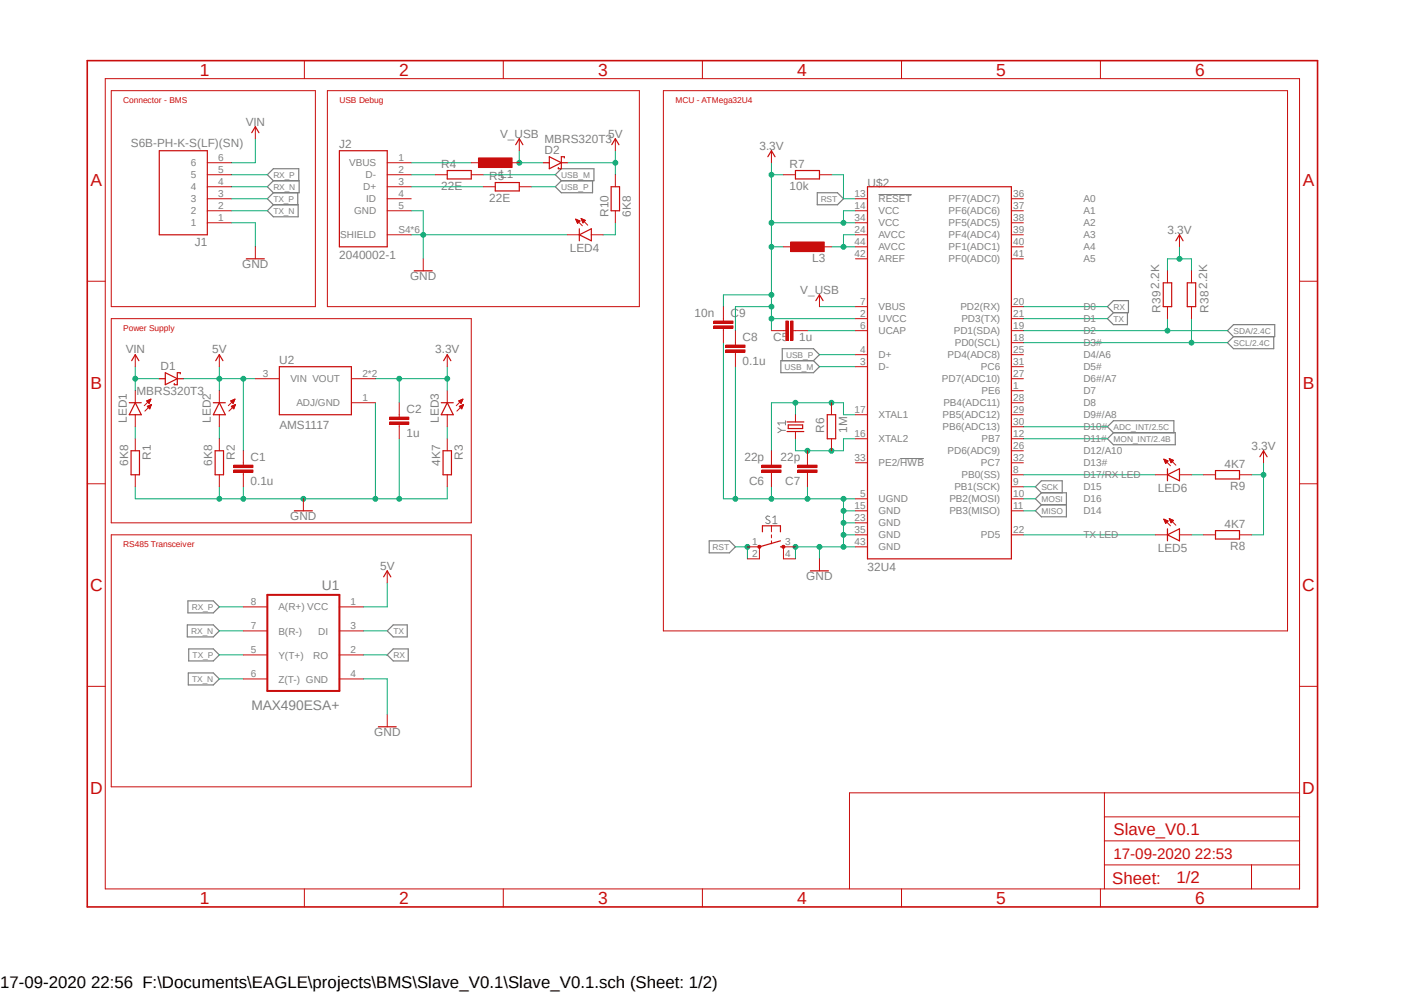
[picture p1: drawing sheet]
<svg xmlns="http://www.w3.org/2000/svg" width="297mm" height="210mm" viewBox="0 0 297 210" stroke-linecap="round" stroke-linejoin="round" font-family="sans-serif">
<path d="M17.9 12.5l261.2 179.9M279.1 12.5l-261.2 179.9" fill="none" stroke="#fff" stroke-width=".21"/>
<path d="M185.8 41.1h7.1M164.5 90.5l.8 .5M165.3 91l-.8 .5M165.3 91h.9M166.2 89.5h-1.7l.4 .4M166.2 89v.9M190.4 97h5.1M162.8 109.3l-.2-.1a.37 .37 0 0 0-.5 .1 .37 .37 0 0 0 .1 .5l.7 .4v.4a.6 .6 0 0 1-.9-.1M163.5 109.5l.5-.4v1.6M163.5 110.7h.9" fill="none" stroke="#808080" stroke-width=".21"/>
<g fill="none" stroke="#808080" stroke-width=".25">
<path d="M57.8 38.2l-1.2-1.2 1.2-1.3h5.4v2.5M57.8 38.2h5.5v2.6h-5.5M57.8 38.2l-1.2 1.3 1.2 1.3M118.7 35.7h6.9v2.5h-6.9l-1.2-1.2zM118.7 38.2l-1.2 1.3 1.2 1.3h6.6v-2.6M57.8 40.8l-1.2 1.2 1.2 1.3M57.8 43.3h5.3v2.5h-5.3l-1.2-1.2zM63 40.8v2.5M172.9 40.8h4.3l1.2 1.2-1.2 1.3h-4.3zM165.2 76.3h6.9l1.3 1.3-1.3 1.2h-6.9zM165.5 76.3v-2.6h6.6l1.3 1.3-1.3 1.3M234.3 64.9l1.2-1.3h3.2v2.5h-3.2z"/>
<path d="M235.5 66.1l-1.2 1.3 1.2 1.3h3v-2.6M260.9 68.7h8.8v2.5h-8.8l-1.2-1.3zM260.9 71.2l-1.2 1.3 1.2 1.2h8.6v-2.5M234.3 92.8l1.2-1.3h13.1v2.6h-13.1zM235.5 91.5l-1.2-1.2 1.2-1.3h12.8v2.5M150 114.4h4.3l1.3 1.3-1.3 1.2h-4.3zM220.3 104.2h5.3v5.1h-5.3l-1.3-1.3 1.3-1.2M220.3 106.8h5.3M220.3 104.2l-1.3-1.2 1.3-1.3h4.4v2.5M220.3 104.2l-1.3 1.3 1.3 1.3M39.6 132.2h5.5l1.3 1.2-1.3 1.3h-5.5zM39.8 127.1h5.3l1.3 1.3-1.3 1.2h-5.3z"/>
<path d="M39.9 137.2h5.2l1.3 1.3-1.3 1.3h-5.2zM83.2 132.2h2.9v2.5h-2.9l-1.3-1.3zM83.2 137.2h3.2v2.6h-3.2l-1.3-1.3zM39.8 142.3h5.3l1.3 1.3-1.3 1.3h-5.3z"/>
</g>
<path d="M54 29.3v5.1h-5.1M28.6 77.6v5M28.6 80.1h5.1" fill="none" stroke="#0dab76" stroke-width=".21"/>
<circle cx="28.6" cy="80.1" r=".51" fill="#0dab76"/>
<g fill="none" stroke="#0dab76" stroke-width=".21">
<path d="M48.9 47.1h5.1v5.1M28.6 103v2.5h22.9v-2.5M46.4 103v2.5M76.9 143.6h5v7.6"/>
<circle cx="28.6" cy="80.1" r=".51"/>
</g>
<circle cx="46.4" cy="105.5" r=".51" fill="#0dab76"/>
<g fill="none" stroke="#0dab76" stroke-width=".21">
<path d="M79.4 85.2v20.3h-15.2"/>
<circle cx="46.4" cy="105.5" r=".51"/>
</g>
<circle cx="51.5" cy="105.5" r=".51" fill="#0dab76"/>
<g fill="none" stroke="#0dab76" stroke-width=".21">
<path d="M84.5 92.8v12.7h-5.1M51.5 105.5h12.7"/>
<circle cx="51.5" cy="105.5" r=".51"/>
</g>
<circle cx="79.4" cy="105.5" r=".51" fill="#0dab76"/>
<g fill="none" stroke="#0dab76" stroke-width=".21">
<path d="M94.6 103v2.5h-10.1"/>
<circle cx="79.4" cy="105.5" r=".51"/>
</g>
<circle cx="84.5" cy="105.5" r=".51" fill="#0dab76"/>
<circle cx="84.5" cy="105.5" r=".51" fill="none" stroke="#0dab76" stroke-width=".21"/>
<circle cx="64.2" cy="105.5" r=".51" fill="#0dab76"/>
<g fill="none" stroke="#0dab76" stroke-width=".21">
<path d="M87 44.6h2.5v10.1M87 49.7h2.5"/>
<circle cx="64.2" cy="105.5" r=".51"/>
</g>
<circle cx="89.5" cy="49.7" r=".51" fill="#0dab76"/>
<g fill="none" stroke="#0dab76" stroke-width=".21">
<path d="M89.5 49.7h30.5M173.4 115.7v2.5M178.4 113.1h2.6M181 105.5h-2.6v10.2h2.6"/>
<circle cx="89.5" cy="49.7" r=".51"/>
</g>
<circle cx="178.4" cy="113.1" r=".51" fill="#0dab76"/>
<g fill="none" stroke="#0dab76" stroke-width=".21">
<path d="M178.4 110.6h2.6"/>
<circle cx="178.4" cy="113.1" r=".51"/>
</g>
<circle cx="178.4" cy="110.6" r=".51" fill="#0dab76"/>
<g fill="none" stroke="#0dab76" stroke-width=".21">
<path d="M178.4 108h2.6"/>
<circle cx="178.4" cy="110.6" r=".51"/>
</g>
<circle cx="178.4" cy="108" r=".51" fill="#0dab76"/>
<g fill="none" stroke="#0dab76" stroke-width=".21">
<path d="M163.2 103v2.5h7.6"/>
<circle cx="178.4" cy="108" r=".51"/>
</g>
<circle cx="178.4" cy="105.5" r=".51" fill="#0dab76"/>
<g fill="none" stroke="#0dab76" stroke-width=".21">
<path d="M170.8 103v2.5h7.6"/>
<circle cx="178.4" cy="105.5" r=".51"/>
</g>
<circle cx="170.8" cy="105.5" r=".51" fill="#0dab76"/>
<g fill="none" stroke="#0dab76" stroke-width=".21">
<path d="M155.6 77.6v27.9h7.6"/>
<circle cx="170.8" cy="105.5" r=".51"/>
</g>
<circle cx="163.2" cy="105.5" r=".51" fill="#0dab76"/>
<g fill="none" stroke="#0dab76" stroke-width=".21">
<path d="M153 105.5h2.6"/>
<circle cx="163.2" cy="105.5" r=".51"/>
</g>
<circle cx="155.6" cy="105.5" r=".51" fill="#0dab76"/>
<g fill="none" stroke="#0dab76" stroke-width=".21">
<path d="M153 72.5v33M173.4 115.7h5"/>
<circle cx="155.6" cy="105.5" r=".51"/>
</g>
<circle cx="178.4" cy="115.7" r=".51" fill="#0dab76"/>
<g fill="none" stroke="#0dab76" stroke-width=".21">
<path d="M173.4 115.7h-5.1v2.5"/>
<circle cx="178.4" cy="115.7" r=".51"/>
</g>
<circle cx="168.3" cy="115.7" r=".51" fill="#0dab76"/>
<circle cx="168.3" cy="115.7" r=".51" fill="none" stroke="#0dab76" stroke-width=".21"/>
<circle cx="173.4" cy="115.7" r=".51" fill="#0dab76"/>
<g fill="none" stroke="#0dab76" stroke-width=".21">
<path d="M48.9 37h7.7M48.9 39.5h7.7M48.9 42h7.7M46.4 77.6v5M216.5 64.9h17.8M216.5 67.4h17.8M38.8 80.1h7.6M46.4 128.4h5.1M46.4 133.4h5.1M46.4 138.5h5.1M76.9 133.4h5M76.9 138.5h5"/>
<path d="M81.9 123.3v5.1h-5"/>
<circle cx="173.4" cy="115.7" r=".51"/>
</g>
<circle cx="46.4" cy="80.1" r=".51" fill="#0dab76"/>
<g fill="none" stroke="#0dab76" stroke-width=".21">
<path d="M46.4 80.1h7.6M51.5 80.1v15.2"/>
<circle cx="46.4" cy="80.1" r=".51"/>
</g>
<circle cx="51.5" cy="80.1" r=".51" fill="#0dab76"/>
<g fill="none" stroke="#0dab76" stroke-width=".21">
<path d="M120 34.4h10.2M130.2 31.9v5.1"/>
<circle cx="51.5" cy="80.1" r=".51"/>
</g>
<circle cx="130.2" cy="34.4" r=".51" fill="#0dab76"/>
<g fill="none" stroke="#0dab76" stroke-width=".21">
<path d="M48.9 44.6h7.7M28.6 90.3v2.5M46.4 90.3v2.5M79.4 80.1h15.2M84.5 80.1v5.1M46.4 143.6h5.1"/>
<circle cx="130.2" cy="34.4" r=".51"/>
</g>
<circle cx="84.5" cy="80.1" r=".51" fill="#0dab76"/>
<g fill="none" stroke="#0dab76" stroke-width=".21">
<path d="M94.6 77.6v5"/>
<circle cx="84.5" cy="80.1" r=".51"/>
</g>
<circle cx="94.6" cy="80.1" r=".51" fill="#0dab76"/>
<g fill="none" stroke="#0dab76" stroke-width=".21">
<path d="M163.2 34.4v2.6h2.5M181 47.1h-17.8v5.1h2.5M181 44.6h-2.6v2.5"/>
<circle cx="94.6" cy="80.1" r=".51"/>
</g>
<circle cx="178.4" cy="47.1" r=".51" fill="#0dab76"/>
<g fill="none" stroke="#0dab76" stroke-width=".21">
<path d="M163.2 67.4h17.8"/>
<circle cx="178.4" cy="47.1" r=".51"/>
</g>
<circle cx="163.2" cy="52.2" r=".51" fill="#0dab76"/>
<g fill="none" stroke="#0dab76" stroke-width=".21">
<path d="M163.2 37v10.1M163.2 52.2v15.2"/>
<circle cx="163.2" cy="52.2" r=".51"/>
</g>
<circle cx="163.2" cy="47.1" r=".51" fill="#0dab76"/>
<circle cx="163.2" cy="47.1" r=".51" fill="none" stroke="#0dab76" stroke-width=".21"/>
<circle cx="163.2" cy="37" r=".51" fill="#0dab76"/>
<g fill="none" stroke="#0dab76" stroke-width=".21">
<path d="M163.2 67.4v2.5"/>
<circle cx="163.2" cy="37" r=".51"/>
</g>
<circle cx="163.2" cy="67.4" r=".51" fill="#0dab76"/>
<g fill="none" stroke="#0dab76" stroke-width=".21">
<path d="M163.2 62.4h-10.2v2.5"/>
<circle cx="163.2" cy="67.4" r=".51"/>
</g>
<circle cx="163.2" cy="62.4" r=".51" fill="#0dab76"/>
<g fill="none" stroke="#0dab76" stroke-width=".21">
<path d="M163.2 64.9h-7.6v5"/>
<circle cx="163.2" cy="62.4" r=".51"/>
</g>
<circle cx="163.2" cy="64.9" r=".51" fill="#0dab76"/>
<g fill="none" stroke="#0dab76" stroke-width=".21">
<path d="M267.3 97.9v15.2h-2.5M264.8 100.4h2.5"/>
<circle cx="163.2" cy="64.9" r=".51"/>
</g>
<circle cx="267.3" cy="100.4" r=".51" fill="#0dab76"/>
<g fill="none" stroke="#0dab76" stroke-width=".21">
<path d="M247 57.3v-2.6h5.1v2.6M249.5 52.2v2.5"/>
<circle cx="267.3" cy="100.4" r=".51"/>
</g>
<circle cx="249.5" cy="54.7" r=".51" fill="#0dab76"/>
<g fill="none" stroke="#0dab76" stroke-width=".21">
<path d="M87 39.5h15.2M87 37h5.1M109.9 31.9v2.5M94.6 90.3v2.5"/>
<circle cx="249.5" cy="54.7" r=".51"/>
</g>
<circle cx="109.9" cy="34.4" r=".51" fill="#0dab76"/>
<g fill="none" stroke="#0dab76" stroke-width=".21">
<path d="M87 34.4h12.7M102.2 37h15.3M109.9 34.4h5M112.4 39.5h5.1M175.9 52.2h5.1M181 49.7h-2.6v2.5M173.4 64.9h7.6M173.4 77.6h7.6M173.4 75h7.6"/>
<circle cx="109.9" cy="34.4" r=".51"/>
</g>
<circle cx="178.4" cy="52.2" r=".51" fill="#0dab76"/>
<g fill="none" stroke="#0dab76" stroke-width=".21">
<path d="M170.8 69.9h10.2M168.3 87.7v-2.5h10.1v2.5h2.6"/>
<circle cx="178.4" cy="52.2" r=".51"/>
</g>
<circle cx="175.9" cy="85.2" r=".51" fill="#0dab76"/>
<g fill="none" stroke="#0dab76" stroke-width=".21">
<path d="M168.3 85.2h-5.1v10.1"/>
<circle cx="175.9" cy="85.2" r=".51"/>
</g>
<circle cx="168.3" cy="85.2" r=".51" fill="#0dab76"/>
<g fill="none" stroke="#0dab76" stroke-width=".21">
<path d="M181 92.8h-2.6v2.5h-7.6"/>
<circle cx="168.3" cy="85.2" r=".51"/>
</g>
<circle cx="175.9" cy="95.3" r=".51" fill="#0dab76"/>
<g fill="none" stroke="#0dab76" stroke-width=".21">
<path d="M168.3 95.3h2.5"/>
<circle cx="175.9" cy="95.3" r=".51"/>
</g>
<circle cx="170.8" cy="95.3" r=".51" fill="#0dab76"/>
<g fill="none" stroke="#0dab76" stroke-width=".21">
<path d="M175.9 37h2.5v5h2.6M168.3 92.8v2.5M155.6 115.7h2.5v2.5"/>
<circle cx="170.8" cy="95.3" r=".51"/>
</g>
<circle cx="158.1" cy="115.7" r=".51" fill="#0dab76"/>
<g fill="none" stroke="#0dab76" stroke-width=".21">
<path d="M130.2 47.1v2.6h-2.6M216.5 69.9h43.2M247 67.4v2.5M216.5 108h2.5M216.5 103h2.5M216.5 105.5h2.5M216.5 113.1h27.9M216.5 100.4h27.9M252.1 113.1h2.5M252.1 100.4h2.5"/>
<circle cx="158.1" cy="115.7" r=".51"/>
</g>
<circle cx="247" cy="69.9" r=".51" fill="#0dab76"/>
<g fill="none" stroke="#0dab76" stroke-width=".21">
<path d="M216.5 72.5h43.2M252.1 67.4v5.1"/>
<circle cx="247" cy="69.9" r=".51"/>
</g>
<circle cx="252" cy="72.5" r=".51" fill="#0dab76"/>
<g fill="none" stroke="#0dab76" stroke-width=".21">
<path d="M216.5 90.3h17.8M216.5 92.8h17.8"/>
<circle cx="252" cy="72.5" r=".51"/>
</g>
<g fill="none" stroke="#c90d0c" stroke-width=".21">
<path d="M22.3 16.6h252.6v171.4h-252.6zM23.5 19.2h43.2v45.7h-43.2zM64.4 12.8v3.8M69.3 19.2h66v45.7h-66zM106.5 12.8v3.8M140.3 19.2h132.1v114.2h-132.1zM148.6 12.8v3.8M190.7 12.8v3.8M232.8 12.8v3.8M43.9 39.5h5M43.9 37h5M43.9 34.4h5"/>
<path d="M54 26.8v2.5M18.5 59.5h3.8M43.9 47.1h5M43.9 44.6h5M43.9 42h5M54 52.2v2.5M274.9 59.5h3.8M23.5 67.4h76.2v43.2h-76.2zM28.6 75v2.6M46.4 75v2.6M28.6 82.6v2.6M28.6 87.7v2.6"/>
<path d="M28.6 92.8v2.5M31.1 84.8h.6M31.2 84.9h.5M31.2 86h.6M31.2 85.9h.7M31.2 85h.5M31.3 86.1h.5M31.3 85.1h.3M31.3 84.7h.5M31.4 86.2h.4M31.4 85.8h.5M31.4 85.2h.2"/>
<path d="M31.5 86.3h.2M31.5 84.6h.3M31.6 86.4h.1M31.6 85.7h.4M31.7 84.5h.2M31.8 85.6h.2M31.9 84.4l-1.4 1.4M31.9 84.4l-.4 .9M31.9 84.4l-.9 .4 .6 .5M32 85.6l-1.4 1.4M32 85.6l-.3 .8M32 85.6l-.8 .3 .5 .6"/>
<path d="M46.4 82.6v2.6M46.4 87.7v2.6M46.4 92.8v2.5M48.9 84.8h.6M48.9 84.9h.6M49 86h.6M49 85.9h.7M49 85h.4M49.1 86.1h.5M49.1 85.1h.3M49.1 84.7h.5M49.1 86.2h.4"/>
<path d="M49.2 85.8h.5M49.2 85.2h.2M49.2 86.3h.3M49.3 85.3h.1M49.3 84.6h.3M49.4 86.4h.1M49.4 85.7h.3M49.5 84.5h.2M49.6 85.6h.2M49.7 84.4l-1.4 1.4M49.7 84.4l-.4 .9M49.7 84.4l-.9 .4 .5 .5"/>
<path d="M49.8 85.6l-1.4 1.4M49.8 85.6l-.4 .8M49.8 85.6l-.9 .3 .6 .6M51.5 97.9v.5M51.5 99.9v.5M54 80.1h5.1M74.3 85.2h5.1M74.3 80.1h5.1M18.5 102.3h3.8M23.5 113.1h76.2v53.3h-76.2zM28.6 100.4v2.6M46.4 100.4v2.6"/>
<path d="M274.9 102.3h3.8M51.5 133.4h5.1M51.5 128.4h5.1M51.5 138.5h5.1M71.8 133.4h5.1M71.8 128.4h5.1M71.8 138.5h5.1M81.9 120.7v2.6M18.5 145.2h3.8M51.5 143.6h5.1M71.8 143.6h5.1M81.9 151.2v2.5"/>
<path d="M274.9 145.2h3.8M233.6 167.7v20.3M233.6 177.8h41.3M233.6 172.8h41.3M274.9 167.7h-95.2v20.3M64.4 188v3.8M106.5 188v3.8M148.6 188v3.8M190.7 188v3.8M232.8 188v3.8M233.6 182.9h41.3M264.8 182.9v5.1"/>
</g>
<path d="M18.5 12.8h260.2v179h-260.2z" fill="none" stroke="#c90d0c" stroke-width=".34"/>
<g fill="none" stroke="#c90d0c" stroke-width=".25">
<path d="M33.7 31.9h10.2v17.8h-10.2zM53.3 28.1l.7-1.3 .8 1.3M52.1 54.7h3.8M27.9 76.3l.7-1.3 .8 1.3M35 78.8l2.5 1.3-2.5 1.3zM38.1 79.1v-.3h-.6v2.6h-.6v-.3M45.6 76.3l.8-1.3 .8 1.3M59.1 77.6h15.2v10.1h-15.2zM27.3 85.2h2.6M27.7 95.3h1.8v5.1h-1.8zM28.6 85.2l1.3 2.5h-2.6zM33.7 80.1h1.3"/>
<path d="M37.5 80.1h1.3M45.1 85.2h2.6M45.5 95.3h1.8v5.1h-1.8zM46.4 85.2l1.3 2.5h-2.6zM81.2 122l.7-1.3 .8 1.3M80.1 153.7h3.7"/>
</g>
<path d="M56.6 125.8h15.2v20.3h-15.2z" fill="none" stroke="#c90d0c" stroke-width=".42"/>
<path d="M49.4 99.4h4.1v.5h-4.1z" fill-rule="evenodd" fill="#c90d0c"/>
<path d="M49.4 99.4h4.1v.5h-4.1z" fill="none" stroke="#c90d0c" stroke-width=".21"/>
<path d="M49.4 98.4h4.1v.5h-4.1z" fill-rule="evenodd" fill="#c90d0c"/>
<path d="M49.4 98.4h4.1v.5h-4.1zM51.5 95.3v2.6M84.5 87.7v.5M84.5 89.7v.6M51.5 100.4v2.6" fill="none" stroke="#c90d0c" stroke-width=".21"/>
<path d="M82.4 89.2h4.1v.5h-4.1z" fill-rule="evenodd" fill="#c90d0c"/>
<path d="M82.4 89.2h4.1v.5h-4.1z" fill="none" stroke="#c90d0c" stroke-width=".21"/>
<path d="M82.4 88.2h4.1v.5h-4.1z" fill-rule="evenodd" fill="#c90d0c"/>
<g fill="none" stroke="#c90d0c" stroke-width=".21">
<path d="M81.9 34.4h5.1M81.9 37h5.1M81.9 39.5h5.1M92.1 37h2.5M99.7 37h2.5M102.2 39.5h2.6M109.9 39.5h2.5M109.9 29.3v2.6M81.9 42h5.1M81.9 44.6h5.1M81.9 49.7h5.1M89.5 54.7v2.6"/>
<path d="M181 42h2.5M181 44.6h2.5M181 49.7h2.5M181 54.7h2.5M181 52.2h2.5M181 47.1h2.5M214 42h2.5M214 44.6h2.5M214 49.7h2.5M214 54.7h2.5M214 52.2h2.5M214 47.1h2.5"/>
<path d="M94.6 75v2.6M181 75h2.5M181 77.6h2.5M181 69.9h2.5M181 64.9h2.5M181 67.4h2.5M214 75h2.5M214 77.6h2.5M214 72.5h2.5M214 69.9h2.5M214 64.9h2.5M214 67.4h2.5"/>
<path d="M82.4 88.2h4.1v.5h-4.1zM84.5 85.2v2.5M84.5 90.3v2.5M94.6 82.6v2.6M94.6 87.7v2.6M94.6 92.8v2.5M97.1 84.8h.6M97.2 85.9l.8-.3-.3 .8zM97.2 84.8h.6M97.2 84.9h.5M97.2 86h.7M97.2 85.9h.7"/>
<path d="M97.3 85h.4M97.3 86.1h.5M97.4 85.1h.2M97.4 84.7h.4M97.4 86.2h.4M97.5 85.8h.5M97.5 85.2h.1M97.5 86.3h.2M97.5 85.3h.1M97.5 84.6h.4M97.6 86.4h.1M97.7 85.7h.3"/>
<path d="M97.7 84.5h.2M97.9 85.6h.1M97.9 84.4l-1.4 1.4M97.9 84.4l-.4 .9M97.9 84.4l-.9 .4 .5 .5M98 85.6l-1.4 1.4M181 87.7h2.5M181 92.8h2.5M181 97.9h2.5M214 85.2h2.5M214 87.7h2.5M214 90.3h2.5"/>
<path d="M214 92.8h2.5M214 97.9h2.5M214 95.3h2.5M214 80.1h2.5M214 82.6h2.5M64.2 105.5v2.5M94.6 100.4v2.6M181 108h2.5M181 110.6h2.5M181 113.1h2.5M181 115.7h2.5M181 105.5h2.5"/>
<path d="M214 108h2.5M214 113.1h2.5M214 100.4h2.5M214 103h2.5M214 105.5h2.5"/>
</g>
<path d="M71.8 31.9h10.1v20.3h-10.1zM94.6 36.1h5.1v1.7h-5.1zM104.8 38.6h5.1v1.8h-5.1zM109.1 30.6l.8-1.3 .7 1.3M183.5 39.5h30.5v78.7h-30.5zM87.6 57.3h3.8M93.9 76.3l.7-1.3 .8 1.3M93.3 85.2h2.6M93.7 95.3h1.8v5.1h-1.8zM94.6 85.2l1.3 2.5h-2.6zM62.3 108h3.8" fill="none" stroke="#c90d0c" stroke-width=".25"/>
<path d="M101.2 33.4h7.1v2h-7.1z" fill-rule="evenodd" fill="#c90d0c"/>
<path d="M99.7 34.4h2.5M101.2 33.4h7.1v2h-7.1zM107.3 34.4h2.6M173.4 62.4v2.5" fill="none" stroke="#c90d0c" stroke-width=".21"/>
<path d="M172.6 63.6l.8-1.2 .7 1.2" fill="none" stroke="#c90d0c" stroke-width=".25"/>
<path d="M167.3 51.2h7.1v2h-7.1z" fill-rule="evenodd" fill="#c90d0c"/>
<path d="M165.7 52.2h2.6M167.3 51.2h7.1v2h-7.1zM173.4 52.2h2.5M165.7 69.9h.5M167.8 69.9h.5" fill="none" stroke="#c90d0c" stroke-width=".21"/>
<path d="M167.3 67.9h.5v4.1h-.5z" fill-rule="evenodd" fill="#c90d0c"/>
<path d="M167.3 67.9h.5v4.1h-.5z" fill="none" stroke="#c90d0c" stroke-width=".21"/>
<path d="M166.2 67.9h.6v4.1h-.6z" fill-rule="evenodd" fill="#c90d0c"/>
<path d="M163.2 69.9h2.5M166.2 67.9h.6v4.1h-.6zM168.3 69.9h2.5M163.2 97.9v.5M163.2 99.9v.5M168.3 87.7v1.5M168.3 91.3v1.5" fill="none" stroke="#c90d0c" stroke-width=".21"/>
<path d="M166.5 89.2h3.6M166.5 91.3h3.6M166.8 89.9h3v.7h-3z" fill="none" stroke="#c90d0c" stroke-width=".25"/>
<path d="M161.2 98.4h4v.5h-4z" fill-rule="evenodd" fill="#c90d0c"/>
<path d="M161.2 98.4h4v.5h-4z" fill="none" stroke="#c90d0c" stroke-width=".21"/>
<path d="M161.2 99.4h4v.5h-4z" fill-rule="evenodd" fill="#c90d0c"/>
<path d="M161.2 99.4h4v.5h-4zM163.2 95.3v2.6M170.8 97.9v.5M170.8 99.9v.5M163.2 100.4v2.6" fill="none" stroke="#c90d0c" stroke-width=".21"/>
<path d="M168.8 98.4h4v.5h-4z" fill-rule="evenodd" fill="#c90d0c"/>
<path d="M168.8 98.4h4v.5h-4z" fill="none" stroke="#c90d0c" stroke-width=".21"/>
<path d="M168.8 99.4h4v.5h-4z" fill-rule="evenodd" fill="#c90d0c"/>
<path d="M165.7 37h2.6M173.4 37h2.5M155.6 72.5v.5M155.6 74.5v.5M168.8 99.4h4v.5h-4zM170.8 95.3v2.6M175.9 85.2v2.5M175.9 92.8v2.5M170.8 100.4v2.6" fill="none" stroke="#c90d0c" stroke-width=".21"/>
<path d="M168.3 36.1h5.1v1.7h-5.1zM175 87.7h1.8v5.1h-1.8z" fill="none" stroke="#c90d0c" stroke-width=".25"/>
<path d="M153.5 74h4.1v.5h-4.1z" fill-rule="evenodd" fill="#c90d0c"/>
<path d="M153.5 74h4.1v.5h-4.1z" fill="none" stroke="#c90d0c" stroke-width=".21"/>
<path d="M153.5 73h4.1v.5h-4.1z" fill-rule="evenodd" fill="#c90d0c"/>
<path d="M153 67.4v.5M153 69.4v.5M153.5 73h4.1v.5h-4.1zM155.6 69.9v2.6M155.6 75v2.6" fill="none" stroke="#c90d0c" stroke-width=".21"/>
<path d="M151 68.9h4.1v.5h-4.1z" fill-rule="evenodd" fill="#c90d0c"/>
<path d="M151 68.9h4.1v.5h-4.1z" fill="none" stroke="#c90d0c" stroke-width=".21"/>
<path d="M151 67.9h4.1v.5h-4.1z" fill-rule="evenodd" fill="#c90d0c"/>
<path d="M151 67.9h4.1v.5h-4.1zM153 64.9v2.5M153 69.9v2.6M160.7 115.7v2.5M163.2 111.2v1.3M163.2 113.1v.6M163.2 114.4v.6M165.7 115.7v2.5M173.4 118.2v2.5" fill="none" stroke="#c90d0c" stroke-width=".21"/>
<path d="M161.3 112.5v-1.3h3.8v1.3M165.1 115.7h.6M165.1 114.4l-4.4 1.3M171.4 120.7h3.9" fill="none" stroke="#c90d0c" stroke-width=".25"/>
<path d="M160.4 115.4h.5l.1 .3-.1 .2-.2 .1-.3-.1z" fill-rule="evenodd" fill="#c90d0c"/>
<path d="M160.4 115.4h.5l.1 .3-.1 .2-.2 .1-.3-.1z" fill="none" stroke="#c90d0c" stroke-width=".21"/>
<path d="M165.5 115.4h.4l.2 .3-.2 .2-.2 .1-.2-.1z" fill-rule="evenodd" fill="#c90d0c"/>
<g fill="none" stroke="#c90d0c" stroke-width=".21">
<path d="M130.2 29.3v2.6M130.2 37v2.5M163.2 31.9v2.5M120 49.7h2.6M121.8 46.4l1.4 1.4M121.8 46.4l.9 .3M121.8 46.4l.4 .8M121.8 46.4h.1M121.9 46.6h.4M121.9 46.5h.2M121.9 46.7h.6M122 46.7h.7"/>
<path d="M122 46.8h.6M122 46.9h.5M122.1 47h.3M122.1 47.1h.2M122.2 47.2h.1M122.7 46.7l-.5 .5M122.9 46.2l1.4 1.4M122.9 46.2l.9 .4-.5 .5M122.9 46.2l.4 .9M123 46.3h.1M123 46.4h.4M123.1 46.5h.4"/>
<path d="M123.1 46.6h.6M123.1 46.7h.6M123.1 46.7h.7M123.2 46.8h.4M123.2 46.9h.3M123.3 47h.1M123.3 47.1l.1 .1M125.1 49.7h2.5M130.2 44.6v2.5M247 57.3v2.5M249.5 49.7v2.5M252.1 57.3v2.5"/>
<path d="M247 64.9v2.5M252.1 64.9v2.5M246.2 97.1l1.4 1.4M246.2 97.1l.9 .4-.5 .5M246.2 97.1l.4 .9M246.3 97.2h.1M246.3 97.3h.3M246.3 97.4h.5M246.4 97.5h.6M246.4 97.5h.7M246.5 97.7h.4M246.5 97.7h.5"/>
<path d="M246.5 97.8h.3M246.5 97.9h.2M246.6 98h.1M247.4 97l1.4 1.4M247.4 97l.8 .4M247.4 97l.3 .9 .5-.5M247.4 97.1h.2M247.4 97h.1M247.4 97.2h.5M247.5 97.3h.6M247.5 97.4h.7M247.6 97.5h.6"/>
<path d="M247.6 97.5h.5M247.6 97.7h.4M247.7 97.7h.2M247.7 97.8h.1M267.3 95.3v2.6M158.1 115.7h2.6M158.1 118.2h2.6M165.5 115.4h.4l.2 .3-.2 .2-.2 .1-.2-.1zM165.7 115.7h2.6M165.7 118.2h2.6M244.4 113.1h2.6M244.4 100.4h2.6"/>
<path d="M246.2 109.8l1.4 1.4M246.2 109.8l.9 .4-.5 .5zM246.3 109.9h.1M246.3 110h.3M246.3 110.1h.5M246.4 110.2h.7M246.4 110.3h.7M246.5 110.4h.4M246.5 110.5h.3M246.5 110.4h.3M246.5 110.6h.2M247.4 109.7l1.4 1.4"/>
<path d="M247.4 109.7l.8 .4M247.4 109.7l.3 .9 .5-.5M247.4 109.7h.1M247.4 109.9h.5M247.4 109.8h.2M247.5 110h.6M247.5 110.1h.7M247.6 110.2h.6M247.6 110.3h.5M247.6 110.4h.3M247.7 110.4h.2M247.7 110.5h.1"/>
<path d="M249.5 113.1h2.6M249.5 100.4h2.6M254.6 113.1h2.5M254.6 100.4h2.5M262.2 113.1h2.6M262.2 100.4h2.6"/>
</g>
<g fill="none" stroke="#c90d0c" stroke-width=".25">
<path d="M114.9 34.4h1.3M116.2 33.1l2.5 1.3-2.5 1.3zM118.7 34.4h1.3M119.4 33.4v-.3h-.7v2.6h-.6v-.3M129.3 39.5h1.8v5.1h-1.8zM129.4 30.6l.8-1.3 .7 1.3M162.4 33.1l.8-1.2 .8 1.2M122.6 49.7l2.5-1.3v2.5zM122.6 48.4v2.5M246.1 59.8h1.8v5.1h-1.8zM248.8 50.9l.7-1.2 .8 1.2M251.2 59.8h1.7v5.1h-1.7z"/>
<path d="M247 99.1v2.6M257.1 99.5h5.1v1.8h-5.1zM266.5 96.6l.8-1.3 .8 1.3M247 113.1l2.5-1.3v2.6zM247 111.8v2.6M247 100.4l2.5-1.3v2.6zM257.1 112.2h5.1v1.8h-5.1z"/>
</g>
<g font-size="3.7" fill="#c90d0c">
<text x="42.3" y="16">1</text>
<text x="84.4" y="16">2</text>
<text x="126.5" y="16">3</text>
<text x="168.6" y="16">4</text>
<text x="210.7" y="16">5</text>
<text x="252.9" y="16">6</text>
<text x="19.1" y="39.4">A</text>
<text x="275.6" y="39.4">A</text>
<text x="19.1" y="82.2">B</text>
<text x="275.6" y="82.2">B</text>
<text x="19" y="125.1">C</text>
<text x="275.5" y="125.1">C</text>
<text x="19" y="167.9">D</text>
<text x="275.5" y="167.9">D</text>
<text x="42.3" y="191.2">1</text>
<text x="84.4" y="191.2">2</text>
<text x="126.5" y="191.2">3</text>
<text x="168.6" y="191.2">4</text>
<text x="210.7" y="191.2">5</text>
<text x="252.9" y="191.2">6</text>
</g>
<g font-size="3.6" fill="#c90d0c">
<text x="235.5" y="176.6">Slave_V0.1</text>
<text x="235.3" y="186.9">Sheet:</text>
<text x="248.9" y="186.7">1/2</text>
</g>
<text font-size="3.6" x="0" y="208.9">17-09-2020 22:56 F:\Documents\EAGLE\projects\BMS\Slave_V0.1\Slave_V0.1.sch (Sheet: 1/2)</text>
<text font-size="3.2" fill="#c90d0c" x="235.5" y="181.7">17-09-2020 22:53</text>
<g font-size="2.9" fill="#808080">
<text x="68.1" y="124.8">U1</text>
<text x="53.2" y="150.1">MAX490ESA+</text>
</g>
<g font-size="2.5" fill="#808080">
<text x="52" y="26.5">VIN</text>
<text x="105.8" y="29.1">V_USB</text>
<text x="128.7" y="29.1">5V</text>
<text x="27.7" y="31.1">S6B-PH-K-S(LF)(SN)</text>
<text x="71.8" y="31.3">J2</text>
<text x="93.3" y="35.4">R4</text>
<text x="115.2" y="30.2">MBRS320T3</text>
<text x="115.2" y="32.5">D2</text>
<text x="160.7" y="31.6">3.3V</text>
<text x="167" y="35.4">R7</text>
<text x="93.3" y="40.3">22E</text>
<text x="103.5" y="38">R5L1</text>
<text x="167" y="40.3">10k</text>
<text x="183.5" y="39.5">U$2</text>
<text x="103.5" y="42.8">22E</text>
<text x="128.7" y="45.8" transform="rotate(-90 128.7 45.8)">R10</text>
<text x="133.5" y="45.8" transform="rotate(-90 133.5 45.8)">6K8</text>
<text x="41.2" y="51.9">J1</text>
<text x="120.5" y="53.2">LED4</text>
<text x="247" y="49.4">3.3V</text>
<text x="51.2" y="56.8">GND</text>
<text x="71.8" y="54.8">2040002-1</text>
<text x="86.7" y="59.3">GND</text>
<text x="171.8" y="55.5">L3</text>
<text x="169.3" y="62.1">V_USB</text>
<text x="245.2" y="61.1" transform="rotate(-90 245.2 61.1)">2.2K</text>
<text x="255.4" y="61.1" transform="rotate(-90 255.4 61.1)">2.2K</text>
<text x="146.9" y="67">10n</text>
<text x="154.6" y="67">C9</text>
<text x="245.5" y="66.1" transform="rotate(-90 245.5 66.1)">R39</text>
<text x="255.7" y="66.1" transform="rotate(-90 255.7 66.1)">R38</text>
<text x="26.6" y="74.8">VIN</text>
<text x="44.9" y="74.8">5V</text>
<text x="59.1" y="77">U2</text>
<text x="92.1" y="74.8">3.3V</text>
<text x="157.1" y="77.2">0.1u</text>
<text x="157.1" y="72.1">C8</text>
<text x="163.5" y="72.1">C5</text>
<text x="169" y="72.1">1u</text>
<text x="28.9" y="83.5">MBRS320T3</text>
<text x="34" y="78.2">D1</text>
<text x="26.8" y="89.4" transform="rotate(-90 26.8 89.4)">LED1</text>
<text x="44.6" y="89.4" transform="rotate(-90 44.6 89.4)">LED2</text>
<text x="86" y="87.3">C2</text>
<text x="92.8" y="89.4" transform="rotate(-90 92.8 89.4)">LED3</text>
<text x="59.1" y="90.8">AMS1117</text>
<text x="86" y="92.4">1u</text>
<text x="174.4" y="91.5" transform="rotate(-90 174.4 91.5)">R6</text>
<text x="179.2" y="91.5" transform="rotate(-90 179.2 91.5)">1M</text>
<text x="264.8" y="95.1">3.3V</text>
<text x="27.1" y="98.5" transform="rotate(-90 27.1 98.5)">6K8</text>
<text x="31.9" y="97.3" transform="rotate(-90 31.9 97.3)">R1</text>
<text x="44.9" y="98.5" transform="rotate(-90 44.9 98.5)">6K8</text>
<text x="49.7" y="97.3" transform="rotate(-90 49.7 97.3)">R2</text>
<text x="53" y="97.5">C1</text>
<text x="93.1" y="98.5" transform="rotate(-90 93.1 98.5)">4K7</text>
<text x="97.9" y="97.3" transform="rotate(-90 97.9 97.3)">R3</text>
<text x="157.5" y="97.5">22p</text>
<text x="165.1" y="97.5">22p</text>
<text x="259" y="98.9">4K7</text>
<text x="53" y="102.6">0.1u</text>
<text x="158.5" y="102.6">C6</text>
<text x="166.1" y="102.6">C7</text>
<text x="244.9" y="104">LED6</text>
<text x="260.3" y="103.7">R9</text>
<text x="61.4" y="110.1">GND</text>
<text x="259" y="111.6">4K7</text>
<text x="244.9" y="116.7">LED5</text>
<text x="260.3" y="116.4">R8</text>
<text x="80.4" y="120.5">5V</text>
<text x="170.6" y="122.8">GND</text>
<text x="183.5" y="120.7">32U4</text>
<text x="79.2" y="155.7">GND</text>
</g>
<g font-size="2.1" fill="#808080">
<text x="40.3" y="35.2">6</text>
<text x="46.2" y="34">6</text>
<text x="73.9" y="35.2">VBUS</text>
<text x="84.3" y="34">1</text>
<text x="40.3" y="40.3">4</text>
<text x="40.3" y="37.7">5</text>
<text x="46.2" y="41.7">3</text>
<text x="46.2" y="39.1">4</text>
<text x="46.2" y="36.6">5</text>
<text x="76.8" y="40.3">D+</text>
<text x="77.3" y="37.7">D-</text>
<text x="84.3" y="36.6">2</text>
<text x="84.3" y="39.1">3</text>
<text x="84.3" y="41.7">4</text>
<text x="180.8" y="41.7">13</text>
<text x="214.3" y="41.7">36</text>
<text x="40.3" y="47.9">1</text>
<text x="40.3" y="45.3">2</text>
<text x="40.3" y="42.8">3</text>
<text x="46.2" y="46.7">1</text>
<text x="46.2" y="44.2">2</text>
<text x="74.9" y="45.3">GND</text>
<text x="77.5" y="42.8">ID</text>
<text x="84.3" y="44.2">5</text>
<text x="180.8" y="44.2">14</text>
<text x="180.8" y="46.7">34</text>
<text x="185.8" y="42.8">RESET</text>
<text x="185.8" y="45.3">VCC</text>
<text x="185.8" y="47.9">VCC</text>
<text x="200.7" y="47.9">PF5(ADC5)</text>
<text x="200.7" y="45.3">PF6(ADC6)</text>
<text x="200.7" y="42.8">PF7(ADC7)</text>
<text x="214.3" y="46.7">38</text>
<text x="214.3" y="44.2">37</text>
<text x="229.2" y="42.8">A0</text>
<text x="229.2" y="45.3">A1</text>
<text x="229.2" y="47.9">A2</text>
<text x="72" y="50.4">SHIELD</text>
<text x="84.3" y="49.3">S4*6</text>
<text x="180.8" y="49.3">24</text>
<text x="180.8" y="51.8">44</text>
<text x="185.8" y="50.4">AVCC</text>
<text x="185.8" y="53">AVCC</text>
<text x="200.7" y="53">PF1(ADC1)</text>
<text x="200.7" y="50.4">PF4(ADC4)</text>
<text x="214.3" y="51.8">40</text>
<text x="214.3" y="49.3">39</text>
<text x="229.2" y="50.4">A3</text>
<text x="229.2" y="53">A4</text>
<text x="180.8" y="54.4">42</text>
<text x="185.8" y="55.5">AREF</text>
<text x="200.7" y="55.5">PF0(ADC0)</text>
<text x="214.3" y="54.4">41</text>
<text x="229.2" y="55.5">A5</text>
<text x="181.9" y="64.5">7</text>
<text x="185.8" y="65.6">VBUS</text>
<text x="203.2" y="65.7">PD2(RX)</text>
<text x="214.3" y="64.5">20</text>
<text x="229.2" y="65.6">D0</text>
<text x="181.9" y="69.6">6</text>
<text x="181.9" y="67.1">2</text>
<text x="185.8" y="70.7">UCAP</text>
<text x="185.8" y="68.2">UVCC</text>
<text x="201.8" y="70.7">PD1(SDA)</text>
<text x="203.4" y="68.2">PD3(TX)</text>
<text x="214.3" y="69.6">19</text>
<text x="214.3" y="67.1">21</text>
<text x="229.2" y="70.7">D2</text>
<text x="229.2" y="68.2">D1</text>
<text x="181.9" y="74.7">4</text>
<text x="181.9" y="77.2">3</text>
<text x="185.8" y="75.8">D+</text>
<text x="200.4" y="75.8">PD4(ADC8)</text>
<text x="202" y="73.2">PD0(SCL)</text>
<text x="214.3" y="77.2">31</text>
<text x="214.3" y="72.1">18</text>
<text x="214.3" y="74.7">25</text>
<text x="229.2" y="73.2">D3#</text>
<text x="229.2" y="75.8">D4/A6</text>
<text x="55.6" y="79.8">3</text>
<text x="61.4" y="80.9">VIN VOUT</text>
<text x="76.7" y="79.8">2*2</text>
<text x="185.8" y="78.3">D-</text>
<text x="199.3" y="80.9">PD7(ADC10)</text>
<text x="207.5" y="78.3">PC6</text>
<text x="207.6" y="83.4">PE6</text>
<text x="214.3" y="79.8">27</text>
<text x="214.3" y="82.3">1</text>
<text x="229.2" y="78.3">D5#</text>
<text x="229.2" y="80.9">D6#/A7</text>
<text x="229.2" y="83.4">D7</text>
<text x="62.7" y="85.9">ADJ/GND</text>
<text x="76.7" y="84.8">1</text>
<text x="180.8" y="87.4">17</text>
<text x="185.8" y="88.5">XTAL1</text>
<text x="199.4" y="88.5">PB5(ADC12)</text>
<text x="199.6" y="85.9">PB4(ADC11)</text>
<text x="214.3" y="84.8">28</text>
<text x="214.3" y="87.4">29</text>
<text x="214.3" y="89.9">30</text>
<text x="229.2" y="85.9">D8</text>
<text x="229.2" y="88.5">D9#/A8</text>
<text x="180.8" y="92.5">16</text>
<text x="185.8" y="93.6">XTAL2</text>
<text x="199.4" y="91">PB6(ADC13)</text>
<text x="207.6" y="93.6">PB7</text>
<text x="214.3" y="92.5">12</text>
<text x="214.3" y="95">26</text>
<text x="229.2" y="91">D10#</text>
<text x="229.2" y="93.6">D11#</text>
<text x="180.8" y="97.5">33</text>
<text x="185.8" y="98.6">PE2/HWB</text>
<text x="200.4" y="96.1">PD6(ADC9)</text>
<text x="203.4" y="101.2">PB0(SS)</text>
<text x="207.5" y="98.6">PC7</text>
<text x="214.3" y="100.1">8</text>
<text x="214.3" y="97.5">32</text>
<text x="229.2" y="101.2">D17/RX LED</text>
<text x="229.2" y="98.6">D13#</text>
<text x="229.2" y="96.1">D12/A10</text>
<text x="180.8" y="107.7">15</text>
<text x="181.9" y="105.2">5</text>
<text x="185.8" y="106.3">UGND</text>
<text x="200.8" y="106.3">PB2(MOSI)</text>
<text x="201.9" y="103.7">PB1(SCK)</text>
<text x="214.3" y="102.6">9</text>
<text x="214.3" y="105.2">10</text>
<text x="214.3" y="107.7">11</text>
<text x="229.2" y="103.7">D15</text>
<text x="229.2" y="106.3">D16</text>
<text x="180.8" y="110.2">23</text>
<text x="180.8" y="112.8">35</text>
<text x="185.8" y="108.8">GND</text>
<text x="185.8" y="111.3">GND</text>
<text x="185.8" y="113.9">GND</text>
<text x="200.8" y="108.8">PB3(MISO)</text>
<text x="207.5" y="113.9">PD5</text>
<text x="214.3" y="112.8">22</text>
<text x="229.2" y="108.8">D14</text>
<text x="229.2" y="113.9">TX LED</text>
<text x="159.1" y="115.3">1</text>
<text x="159.1" y="117.8">2</text>
<text x="166.1" y="115.3">3</text>
<text x="166.1" y="117.8">4</text>
<text x="180.8" y="115.3">43</text>
<text x="185.8" y="116.4">GND</text>
<text x="53" y="128">8</text>
<text x="58.9" y="129.1">A(R+) VCC</text>
<text x="74.1" y="128">1</text>
<text x="53" y="133.1">7</text>
<text x="58.9" y="134.2">B(R-)</text>
<text x="67.3" y="134.2">DI</text>
<text x="74.1" y="133.1">3</text>
<text x="53" y="138.1">5</text>
<text x="53" y="143.2">6</text>
<text x="58.9" y="139.3">Y(T+)</text>
<text x="66.3" y="139.3">RO</text>
<text x="74.1" y="138.1">2</text>
<text x="74.1" y="143.2">4</text>
<text x="58.9" y="144.4">Z(T-) GND</text>
</g>
<g font-size="1.8" fill="#c90d0c">
<text x="26.1" y="21.7">Connector - BMS</text>
<text x="71.8" y="21.7">USB Debug</text>
<text x="142.9" y="21.7">MCU - ATMega32U4</text>
<text x="26.1" y="69.9">Power Supply</text>
<text x="26.1" y="115.7">RS485 Transceiver</text>
</g>
<g font-size="1.8" fill="#808080">
<text x="57.8" y="37.6">RX_P</text>
<text x="57.8" y="40.1">RX_N</text>
<text x="118.7" y="37.6">USB_M</text>
<text x="118.7" y="40.1">USB_P</text>
<text x="57.8" y="42.7">TX_P</text>
<text x="57.8" y="45.2">TX_N</text>
<text x="173.6" y="42.7">RST</text>
<text x="235.5" y="65.5">RX</text>
<text x="235.5" y="68">TX</text>
<text x="260.9" y="70.6">SDA/2.4C</text>
<text x="166.3" y="75.6">USB_P</text>
<text x="260.9" y="73.1">SCL/2.4C</text>
<text x="166" y="78.2">USB_M</text>
<text x="235.5" y="90.9">ADC_INT/2.5C</text>
<text x="235.5" y="93.4">MON_INT/2.4B</text>
<text x="220.3" y="103.6">SCK</text>
<text x="220.3" y="106.1">MOSI</text>
<text x="220.3" y="108.7">MISO</text>
<text x="150.7" y="116.3">RST</text>
<text x="40.6" y="129">RX_P</text>
<text x="40.5" y="134.1">RX_N</text>
<text x="83.2" y="134.1">TX</text>
<text x="40.7" y="139.1">TX_P</text>
<text x="83.2" y="139.1">RX</text>
<text x="40.6" y="144.2">TX_N</text>
</g>
</svg>
